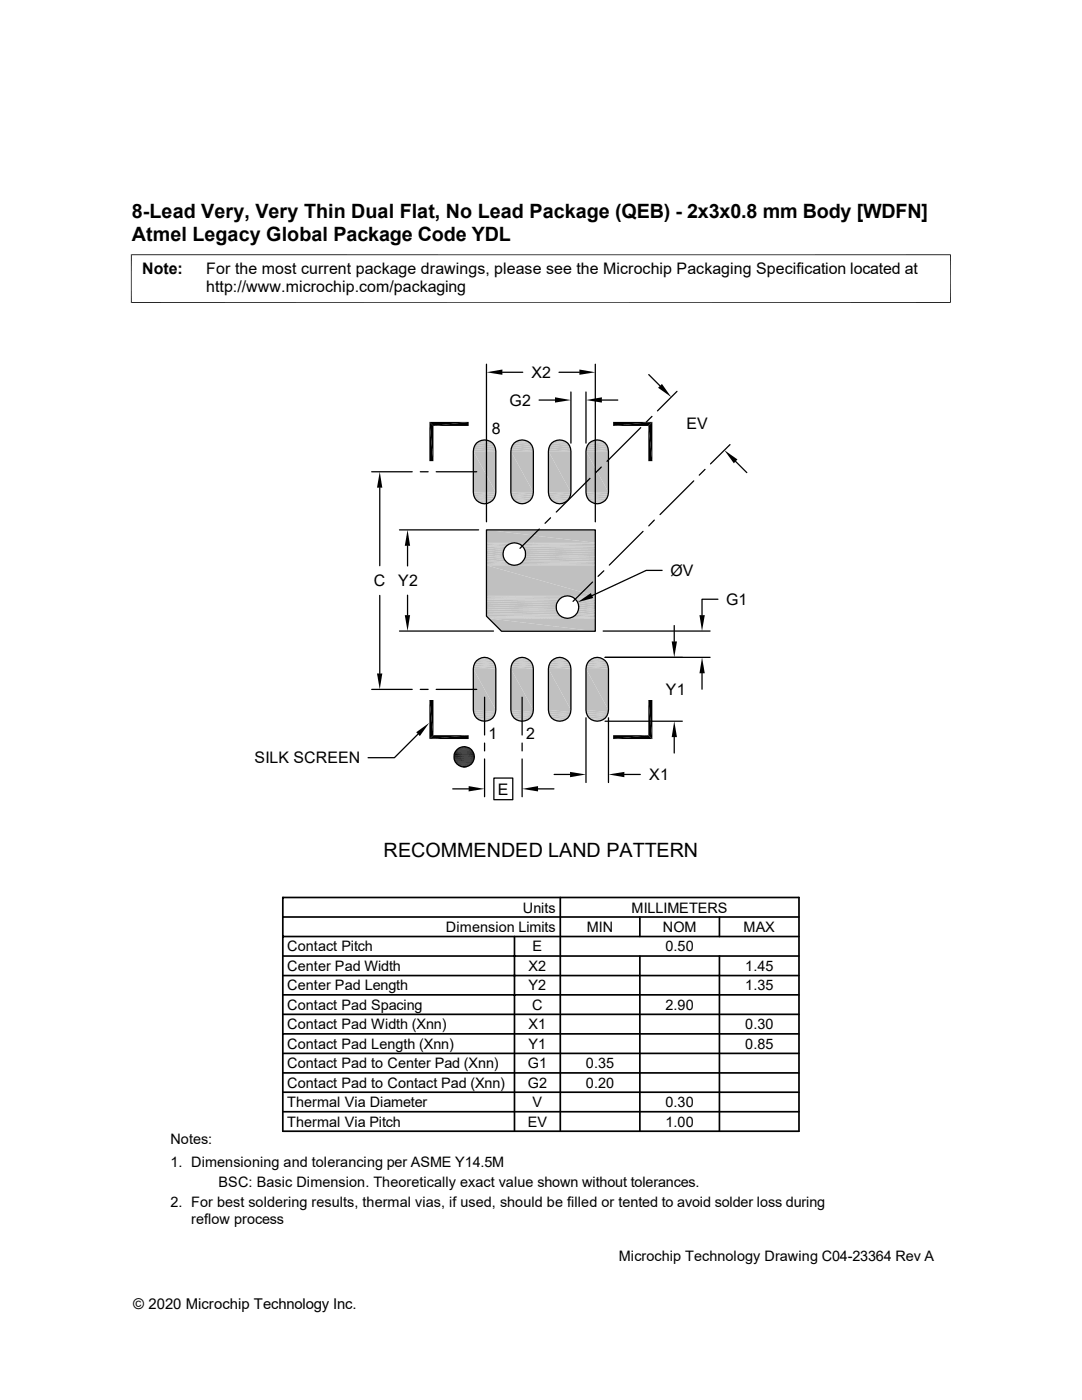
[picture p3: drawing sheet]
<svg xmlns="http://www.w3.org/2000/svg" width="216mm" height="279mm" viewBox="0 0 216 279" stroke-linecap="round" stroke-linejoin="round" font-family="sans-serif">
<g fill="#c0c0c0">
<path d="M96.3 87.8h.8z"/>
<path d="M103.8 87.8h.8z"/>
<path d="M111.3 87.8h.8z"/>
<path d="M118.7 87.8h.9z"/>
<path d="M118.3 88l.4-.2 1.3 .2z"/>
<path d="M118.7 87.8l1.3 .2z"/>
<path d="M110.8 88l.5-.2 1.2 .2z"/>
<path d="M111.3 87.8l1.2 .2z"/>
<path d="M103.3 88l.5-.2 1.2 .2z"/>
<path d="M103.8 87.8l1.2 .2z"/>
<path d="M95.8 88l.5-.2 1.2 .2z"/>
<path d="M96.3 87.8l1.2 .2z"/>
</g>
<path d="M95.5 88.1h2.5M103 88.1h2.5M110.4 88.1h2.5M117.9 88.1h2.5" fill="none" stroke="#c0c0c0" stroke-width=".21"/>
<path d="M95.1 88.3h3.2M102.6 88.3h3.2M110.1 88.3h3.2M117.6 88.3h3.2" fill="none" stroke="#c0c0c0" stroke-width=".25"/>
<path d="M94.6 89h4.2M94.8 88.6h3.8M102.1 89h4.2M102.3 88.6h3.7M109.6 89h4.1M109.8 88.6h3.7M117.1 89h4.1M117.3 88.6h3.7" fill="none" stroke="#c0c0c0" stroke-width=".38"/>
<path d="M94.4 89.8h4.5M94.5 89.4h4.4M101.9 89.8h4.5M102 89.4h4.4M109.4 89.8h4.5M109.5 89.4h4.4M116.9 89.8h4.5M117 89.4h4.4" fill="none" stroke="#c0c0c0" stroke-width=".42"/>
<g fill="#c0c0c0">
<path d="M116.9 90l4.5 8.3h-4.5z"/>
<path d="M116.9 90h4.5v8.3z"/>
<path d="M109.4 90l4.5 8.3h-4.5z"/>
<path d="M109.4 90h4.5v8.3z"/>
<path d="M101.9 90l4.5 8.3h-4.5z"/>
<path d="M101.9 90h4.5v8.3z"/>
<path d="M94.4 90l4.5 8.3h-4.5z"/>
<path d="M94.4 90h4.5v8.3z"/>
<path d="M116.9 98.3l4.5 .4h-4.4z"/>
<path d="M116.9 98.3h4.5v.4z"/>
<path d="M109.4 98.3l4.5 .4h-4.4z"/>
<path d="M109.4 98.3h4.5v.4z"/>
<path d="M101.9 98.3l4.5 .4h-4.4z"/>
<path d="M101.9 98.3h4.5v.4z"/>
<path d="M94.4 98.3l4.5 .4h-4.4z"/>
<path d="M94.4 98.3h4.5v.4z"/>
</g>
<path d="M94.5 98.9h4.4M102 98.9h4.4M109.5 98.9h4.4M117 98.9h4.4" fill="none" stroke="#c0c0c0" stroke-width=".42"/>
<path d="M94.6 99.3h4.2M102.1 99.3h4.2M109.6 99.3h4.1M117.1 99.3h4.1" fill="none" stroke="#c0c0c0" stroke-width=".38"/>
<path d="M94.8 99.7h3.8M102.3 99.7h3.7M109.8 99.7h3.7M117.3 99.7h3.7" fill="none" stroke="#c0c0c0" stroke-width=".34"/>
<path d="M95.1 100h3.2M102.6 100h3.2M110.1 100h3.2M117.6 100h3.2" fill="none" stroke="#c0c0c0" stroke-width=".3"/>
<path d="M95.5 100.2h2.5M103 100.2h2.5M110.4 100.2h2.5M117.9 100.2h2.5" fill="none" stroke="#c0c0c0" stroke-width=".2"/>
<g fill="#c0c0c0">
<path d="M96.3 100.5h.8z"/>
<path d="M103.8 100.5h.8z"/>
<path d="M111.3 100.5h.8z"/>
<path d="M118.7 100.5h.9z"/>
<path d="M118.3 100.3l1.3 .2h-.9z"/>
<path d="M118.3 100.3h1.7l-.4 .2z"/>
<path d="M110.8 100.3l1.3 .2h-.8z"/>
<path d="M110.8 100.3h1.7l-.4 .2z"/>
<path d="M103.3 100.3l1.3 .2h-.8z"/>
<path d="M103.3 100.3h1.7l-.4 .2z"/>
<path d="M95.8 100.3l1.3 .2h-.8z"/>
<path d="M95.8 100.3h1.7l-.4 .2z"/>
<path d="M96.3 131.2h.8z"/>
<path d="M103.8 131.2h.8z"/>
<path d="M111.3 131.2h.8z"/>
<path d="M118.7 131.2h.9z"/>
<path d="M118.3 131.4l.4-.2 1.3 .2z"/>
<path d="M118.7 131.2h.9l.4 .2z"/>
<path d="M110.8 131.4l.5-.2 1.2 .2z"/>
<path d="M111.3 131.2h.8l.4 .2z"/>
<path d="M103.3 131.4l.5-.2 1.2 .2z"/>
<path d="M103.8 131.2h.8l.4 .2z"/>
<path d="M95.8 131.4l.5-.2 1.2 .2z"/>
<path d="M96.3 131.2h.8l.4 .2z"/>
</g>
<path d="M95.5 131.5h2.5M103 131.5h2.5M110.4 131.5h2.5M117.9 131.5h2.5" fill="none" stroke="#c0c0c0" stroke-width=".2"/>
<path d="M95.1 131.7h3.2M102.6 131.7h3.2M110.1 131.7h3.2M117.6 131.7h3.2" fill="none" stroke="#c0c0c0" stroke-width=".3"/>
<path d="M94.8 132h3.8M102.3 132h3.7M109.8 132h3.7M117.3 132h3.7" fill="none" stroke="#c0c0c0" stroke-width=".34"/>
<path d="M94.6 132.4h4.2M102.1 132.4h4.2M109.6 132.4h4.1M117.1 132.4h4.1" fill="none" stroke="#c0c0c0" stroke-width=".38"/>
<path d="M94.5 132.8h4.4M102 132.8h4.4M109.5 132.8h4.4M117 132.8h4.4" fill="none" stroke="#c0c0c0" stroke-width=".42"/>
<g fill="#c0c0c0">
<path d="M117 133l4.4 .5h-4.5z"/>
<path d="M117 133h4.4v.5z"/>
<path d="M109.5 133l4.4 .5h-4.5z"/>
<path d="M109.5 133h4.4v.5z"/>
<path d="M102 133l4.4 .5h-4.5z"/>
<path d="M102 133h4.4v.5z"/>
<path d="M94.5 133l4.4 .5h-4.5z"/>
<path d="M94.5 133h4.4v.5z"/>
<path d="M116.9 133.5l4.5 8.2h-4.5z"/>
<path d="M116.9 133.5h4.5v8.2z"/>
<path d="M109.4 133.5l4.5 8.2h-4.5z"/>
<path d="M109.4 133.5h4.5v8.2z"/>
<path d="M101.9 133.5l4.5 8.2h-4.5z"/>
<path d="M101.9 133.5h4.5v8.2z"/>
<path d="M94.4 133.5l4.5 8.2h-4.5z"/>
<path d="M94.4 133.5h4.5v8.2z"/>
</g>
<path d="M94.4 141.9h4.5M94.5 142.3h4.4M101.9 141.9h4.5M102 142.3h4.4M109.4 141.9h4.5M109.5 142.3h4.4M116.9 141.9h4.5M117 142.3h4.4" fill="none" stroke="#c0c0c0" stroke-width=".42"/>
<path d="M94.6 142.7h4.2M94.8 143.1h3.8M102.1 142.7h4.2M102.3 143.1h3.7M109.6 142.7h4.1M109.8 143.1h3.7M117.1 142.7h4.1M117.3 143.1h3.7" fill="none" stroke="#c0c0c0" stroke-width=".38"/>
<path d="M95.1 143.4h3.2M102.6 143.4h3.2M110.1 143.4h3.2M117.6 143.4h3.2" fill="none" stroke="#c0c0c0" stroke-width=".25"/>
<path d="M95.5 143.7h2.5M103 143.7h2.5M110.4 143.7h2.5M117.9 143.7h2.5" fill="none" stroke="#c0c0c0" stroke-width=".21"/>
<g fill="#c0c0c0">
<path d="M96.3 143.9h.8z"/>
<path d="M103.8 143.9h.8z"/>
<path d="M111.3 143.9h.8z"/>
<path d="M118.7 143.9h.9z"/>
<path d="M118.3 143.8l1.3 .1z"/>
<path d="M118.3 143.8h1.7l-.4 .1z"/>
<path d="M110.8 143.8l1.3 .1z"/>
<path d="M110.8 143.8h1.7l-.4 .1z"/>
<path d="M103.3 143.8l1.3 .1z"/>
<path d="M103.3 143.8h1.7l-.4 .1z"/>
<path d="M95.8 143.8l1.3 .1z"/>
<path d="M95.8 143.8h1.7l-.4 .1z"/>
<path d="M97.1 105.7l21.7 2.6h-21.7z"/>
<path d="M97.1 105.7h21.7v2.6z"/>
</g>
<path d="M97.1 108.4h5.3M97.1 108.5h4.9M97.1 112.6h4.9M97.1 112.8h5.3M102.8 108.4h16M102.8 112.8h16M103.3 108.5h15.5M103.3 112.6h15.5" fill="none" stroke="#c0c0c0" stroke-width=".2"/>
<path d="M97.1 108.7h4.5M97.1 108.9h4.2M97.1 112.2h4.2M103.6 108.7h15.2M104 108.9h14.8M104 112.2h14.8" fill="none" stroke="#c0c0c0" stroke-width=".25"/>
<path d="M97.1 109.2h3.9M97.1 111.9h3.9M104.3 109.2h14.5M104.3 111.9h14.5" fill="none" stroke="#c0c0c0" stroke-width=".34"/>
<path d="M97.1 109.6h3.6M97.1 110h3.4M97.1 111.2h3.4M97.1 111.6h3.6M104.5 109.6h14.3M104.5 111.6h14.3M104.7 110h14.1M104.7 111.2h14.1" fill="none" stroke="#c0c0c0" stroke-width=".38"/>
<path d="M97.1 110.4h3.3M97.1 110.8h3.3M104.9 110.4h13.9M104.9 110.8h13.9" fill="none" stroke="#c0c0c0" stroke-width=".42"/>
<path d="M97.1 112.5h4.5M103.6 112.5h15.2" fill="none" stroke="#c0c0c0" stroke-width=".21"/>
<g fill="#c0c0c0">
<path d="M97.1 112.8l21.7 6.1h-21.7z"/>
<path d="M97.1 112.8h21.7v6.1z"/>
</g>
<path d="M97.1 119h15.9M97.1 119.1h15.5M113.5 119h5.3M113.8 119.1h5M97.1 123h14.8M97.2 123.3h15.4M97.4 123.4h15.6M113.5 123.4h5.3M113.8 123.3h5" fill="none" stroke="#c0c0c0" stroke-width=".2"/>
<path d="M97.1 119.3h15.1M114.2 119.3h4.6M97.1 123.1h15.1" fill="none" stroke="#c0c0c0" stroke-width=".21"/>
<path d="M97.1 119.5h14.8M114.6 119.5h4.2M97.1 122.8h14.8M114.2 123.1h4.6M114.6 122.8h4.2" fill="none" stroke="#c0c0c0" stroke-width=".25"/>
<path d="M97.1 119.8h14.4M114.9 119.8h3.9M97.1 122.5h14.4M114.9 122.5h3.9" fill="none" stroke="#c0c0c0" stroke-width=".34"/>
<path d="M97.1 120.2h14.2M97.1 120.5h14M97.1 121.8h14M97.1 122.2h14.2M115.1 120.2h3.7M115.1 122.2h3.7M115.3 120.5h3.5M115.3 121.8h3.5" fill="none" stroke="#c0c0c0" stroke-width=".38"/>
<path d="M97.1 120.9h13.9M97.1 121.4h13.9M115.4 120.9h3.4M115.4 121.4h3.4" fill="none" stroke="#c0c0c0" stroke-width=".42"/>
<g fill="#c0c0c0">
<path d="M97.5 123.4l21.3 2.6h-18.7z"/>
<path d="M97.5 123.4h21.3v2.6z"/>
</g>
<g fill="none" stroke="#000" stroke-width=".25">
<path d="M97.1 72.7v31.4M100.2 74.3h4.1M107.6 79.8h3.1M111.5 74.3h4.1M113.9 78.2v10.2M116.9 78.2v10.2M118.8 72.7v31.4M120.1 79.8h3.2M129.5 74.8l2.2 2.2M135.1 78.1l-3.9 3.9M74.2 94.1h8.1M75.8 97.3v15.6"/>
<path d="M83.9 94.1h1.5M87 94.1h8.1M95.1 88.4a2.27 2.27 0 0 1 2.4-.4 2.27 2.27 0 0 1 1.4 2v8.3a2.24 2.24 0 0 1-2.2 2.2 2.24 2.24 0 0 1-2.3-2.2v-8.3l.3-1.1zM102.6 88.4a2.27 2.27 0 0 1 2.4-.4 2.27 2.27 0 0 1 1.4 2v8.3a2.24 2.24 0 0 1-2.2 2.2 2.24 2.24 0 0 1-2.3-2.2v-8.3l.3-1.1zM110.1 88.4a2.27 2.27 0 0 1 2.4-.4 2.27 2.27 0 0 1 1.4 2v8.3a2.24 2.24 0 0 1-2.2 2.2 2.24 2.24 0 0 1-2.3-2.2v-8.3l.3-1.1zM117.6 88.4a2.27 2.27 0 0 1 2.4-.4 2.27 2.27 0 0 1 1.4 2v8.3a2.24 2.24 0 0 1-2.2 2.2 2.24 2.24 0 0 1-2.3-2.2v-8.3l.3-1.1zM117.7 95.5l-6.7 6.7M120 93.2l-1.1 1.1M127.8 85.3l-6.7 6.8M130.1 83.1l-1.2 1.1M138.4 96l-6.7 6.7M140.7 93.7l-1.2 1.1"/>
<path d="M145.7 88.7l-3.9 3.9M146.8 92.1l2.2 2.2M75.8 118.8v15.6M79.7 105.7h15.8M81.3 108.9v4M81.3 118.8v4M97.1 105.7h21.7v20.3h-18.7l-3-3zM107.6 105.6l-3.8 3.8M109.9 103.3l-1.1 1.1M118.2 116.2l-3.9 3.8M120.5 113.9l-1.2 1.1M128.3 106l-6.7 6.8"/>
<path d="M130.6 103.8l-1.1 1.1M132.1 113.8h-3.2l-10.7 5.1M143.3 119.6h-3.2v3.2M74.2 137.6h8.1M79.7 125.9h18.8M83.9 137.6h1.5M87 137.6h8.1M95.1 131.9a2.25 2.25 0 0 1 2.5-.5 2.25 2.25 0 0 1 1.3 2.1v8.2a2.24 2.24 0 0 1-2.2 2.2 2.24 2.24 0 0 1-2.3-2.2v-8.2l.3-1.2zM96.7 139.1v7.6M102.6 131.9a2.25 2.25 0 0 1 2.4-.5 2.25 2.25 0 0 1 1.4 2.1v8.2a2.24 2.24 0 0 1-2.2 2.2 2.24 2.24 0 0 1-2.3-2.2v-8.2l.3-1.2zM104.2 139.1v7.6M110.1 131.9a2.25 2.25 0 0 1 2.4-.5 2.25 2.25 0 0 1 1.4 2.1v8.2a2.24 2.24 0 0 1-2.2 2.2 2.24 2.24 0 0 1-2.3-2.2v-8.2l.3-1.2z"/>
<path d="M117.6 131.9a2.25 2.25 0 0 1 2.4-.5 2.25 2.25 0 0 1 1.4 2.1v8.2a2.24 2.24 0 0 1-2.2 2.2 2.24 2.24 0 0 1-2.3-2.2v-8.2l.3-1.2zM120.4 125.9h21.3M120.7 131.2h21M134.5 124.8v3.2M140.1 134.4v3.1M83.4 146.5l-4.7 4.7h-5.3M90.3 157.4h3.2M96.7 148.3v1.6M96.7 151.5v7.5M98.6 155.3h3.7v4.3h-3.7zM104.2 148.3v1.6M104.2 151.5v7.5"/>
<path d="M107.4 157.4h3.1M110.6 154.6h3.1M116.9 143.3v12.9M120.7 143.9h15.4M121.4 143.3v12.9M124.6 154.6h3.2M134.5 147.1v3.2"/>
<circle cx="102.6" cy="110.6" r="2.24"/>
<circle cx="113.2" cy="121.2" r="2.25"/>
<circle cx="92.6" cy="151" r="2.03"/>
</g>
<g fill="none" stroke="#000" stroke-width=".34">
<path d="M56.4 179.1h103v46.7h-103zM111.8 179.1v46.7M56.4 183h103M56.4 186.9h103M56.4 194.7h103M56.4 190.8h103M56.4 198.5h103M102.7 186.9v38.9M127.7 183v3.9M127.7 190.8v35M143.6 183v3.9M143.6 190.8v35"/>
<path d="M56.4 206.3h103M56.4 218h103M56.4 210.2h103M56.4 202.4h103M56.4 214.1h103M56.4 221.9h103"/>
</g>
<g fill="#000">
<path d="M97.1 74.3l3.1-.6v1.1zM110.7 79.3l3.2 .5-3.2 .5zM115.6 73.7l3.2 .6-3.2 .5zM116.9 79.8l3.2-.5v1zM131.3 77.4l.8-.8 1.8 2.6zM75.8 94.1l.5 3.2h-1.1zM85.7 84.2l.8 7.8h-.8zM85.7 84.2l.8 .8v7zM86.5 85l7-.8v.8zM85.7 84.2h7.8l-7 .8zM122.3 84.2h7.9l-7.9 .8zM122.3 85l7.9-.8-.8 .8z"/>
<path d="M129.4 85l.8 7h-.8zM129.4 85l.8-.8v7.8zM144.5 89.8l2.7 1.9-.8 .8zM81.3 105.7l.5 3.2h-1zM115.3 120.2l2.6-1.8 .5 .9zM75.2 134.4h1.1l-.5 3.2zM80.8 122.8h1l-.5 3.1zM134 128h1.1l-.6 3.2zM140.1 131.2l.5 3.2h-1zM139.6 122.8h1l-.5 3.1zM83.1 146.1l2.5-1.8-1.8 2.6zM85.7 139.7l.8 7-.8 .8z"/>
<path d="M85.7 139.7h.8v7zM91.6 152.8l1.9 .1h-1.7zM91.6 152.8h2l-.1 .1zM91.6 149.3h2zM91.8 149.2l1.8 .1zM91.8 152.9l1.5 .1zM91.8 152.9h1.7zM91.8 149.2h1.7zM91.9 149.1l1.6 .1zM91.9 153h1.2zM91.9 153h1.4zM91.9 149.1h1.4z"/>
<path d="M92.2 149.1h1.1zM92.2 153h.6zM92.2 153h.9zM92.2 149.1h.9zM92.3 149l.8 .1zM92.3 153h.5zM92.3 149h.5zM93.5 156.9l3.2 .5-3.2 .5zM85.7 147.5l7.8-.8v.8zM85.7 147.5l.8-.8h7zM104.2 157.4l3.2-.5v1zM113.7 154.1l3.2 .5-3.2 .5z"/>
<path d="M122.3 146.7h7.1l-7.1 .8zM122.3 147.5l7.1-.8 .8 .8zM121.4 154.6l3.2-.5v1zM129.4 139.7l.8 7.8-.8-.8zM129.4 139.7h.8v7.8zM134.5 143.9l.6 3.2h-1.1z"/>
</g>
<g fill="none" stroke="#000" stroke-width=".2">
<path d="M26.1 50.8h163.6M26.2 50.8v9.7M189.7 50.8v9.7M26.1 60.4h163.6M90.6 150.7h4M90.6 151.1h4.1M90.6 151.5h4M90.7 150.4h3.8M90.7 150.2h3.8M90.7 151.9h3.8M90.8 150h3.6M90.8 152.1h3.6"/>
<path d="M90.9 149.9h3.4M90.9 152.2h3.4M91 149.7h3.2M91 152.4h3.2M91.1 149.6h3M91.1 152.5h3M91.3 149.5h2.6M91.3 152.6h2.6M91.4 149.3h2.4M91.4 152.7h2.4"/>
</g>
<path d="M90.6 150.9h4.1M90.6 151.3h4M90.6 150.6h4M90.7 151.7h3.8" fill="none" stroke="#000" stroke-width=".21"/>
<g font-size="3.9">
<text x="26.3" y="43.5">8-Lead Very, Very Thin Dual Flat, No Lead Package (QEB) - 2x3x0.8 mm Body [WDFN]</text>
<text x="26.3" y="48">Atmel Legacy Global Package Code YDL</text>
<text x="76.5" y="171.1">RECOMMENDED LAND PATTERN</text>
</g>
<g font-size="3.2">
<text x="28.4" y="54.6">Note:</text>
<text x="41.1" y="54.6">For the most current package drawings, please see the Microchip Packaging Specification located at</text>
<text x="41.1" y="58.3">http://www.microchip.com/packaging</text>
<text x="106" y="75.4">X2</text>
<text x="101.7" y="80.9">G2</text>
<text x="98.1" y="86.7">8</text>
<text x="137" y="85.7">EV</text>
<text x="74.6" y="117">C</text>
<text x="79.5" y="117">Y2</text>
<text x="133.8" y="114.9">ØV</text>
<text x="144.9" y="120.7">G1</text>
<text x="132.9" y="138.7">Y1</text>
<text x="97.5" y="147.5">1</text>
<text x="105" y="147.5">2</text>
<text x="50.8" y="152.3">SILK SCREEN</text>
<text x="129.5" y="155.7">X1</text>
<text x="99.4" y="158.6">E</text>
</g>
<text font-size="3" x="26.6" y="261.3">© 2020 Microchip Technology Inc.</text>
<g font-size="2.9">
<text x="89" y="186">Dimension Limits</text>
<text x="104.3" y="182.1">Units</text>
<text x="117.1" y="186">MIN</text>
<text x="126" y="182.1">MILLIMETERS</text>
<text x="132.2" y="186">NOM</text>
<text x="148.4" y="186">MAX</text>
<text x="57.3" y="189.9">Contact Pitch</text>
<text x="106.3" y="189.9">E</text>
<text x="132.8" y="189.9">0.50</text>
<text x="57.3" y="193.8">Center Pad Width</text>
<text x="57.3" y="197.7">Center Pad Length</text>
<text x="105.5" y="197.7">Y2</text>
<text x="105.5" y="193.8">X2</text>
<text x="148.7" y="197.7">1.35</text>
<text x="148.7" y="193.8">1.45</text>
<text x="57.3" y="201.5">Contact Pad Spacing</text>
<text x="106.2" y="201.5">C</text>
<text x="132.8" y="201.5">2.90</text>
<text x="57.3" y="209.3">Contact Pad Length (Xnn)</text>
<text x="57.3" y="205.4">Contact Pad Width (Xnn)</text>
<text x="105.5" y="209.3">Y1</text>
<text x="105.5" y="205.4">X1</text>
<text x="148.7" y="209.3">0.85</text>
<text x="148.7" y="205.4">0.30</text>
<text x="57.3" y="213.2">Contact Pad to Center Pad (Xnn)</text>
<text x="105.3" y="213.2">G1</text>
<text x="116.9" y="213.2">0.35</text>
<text x="57.3" y="217.1">Contact Pad to Contact Pad (Xnn)</text>
<text x="57.3" y="221">Thermal Via Diameter</text>
<text x="105.3" y="217.1">G2</text>
<text x="106.3" y="221">V</text>
<text x="116.9" y="217.1">0.20</text>
<text x="132.8" y="221">0.30</text>
<text x="57.3" y="224.8">Thermal Via Pitch</text>
<text x="105.3" y="224.8">EV</text>
<text x="132.8" y="224.8">1.00</text>
<text x="34" y="232.9">1. Dimensioning and tolerancing per ASME Y14.5M</text>
<text x="34" y="228.3">Notes:</text>
<text x="43.6" y="236.9">BSC: Basic Dimension. Theoretically exact value shown without tolerances.</text>
<text x="34" y="240.9">2. For best soldering results, thermal vias, if used, should be filled or tented to avoid solder loss during</text>
<text x="38.1" y="244.3">reflow process</text>
<text x="123.5" y="251.6">Microchip Technology Drawing C04-23364 Rev A</text>
</g>
</svg>
